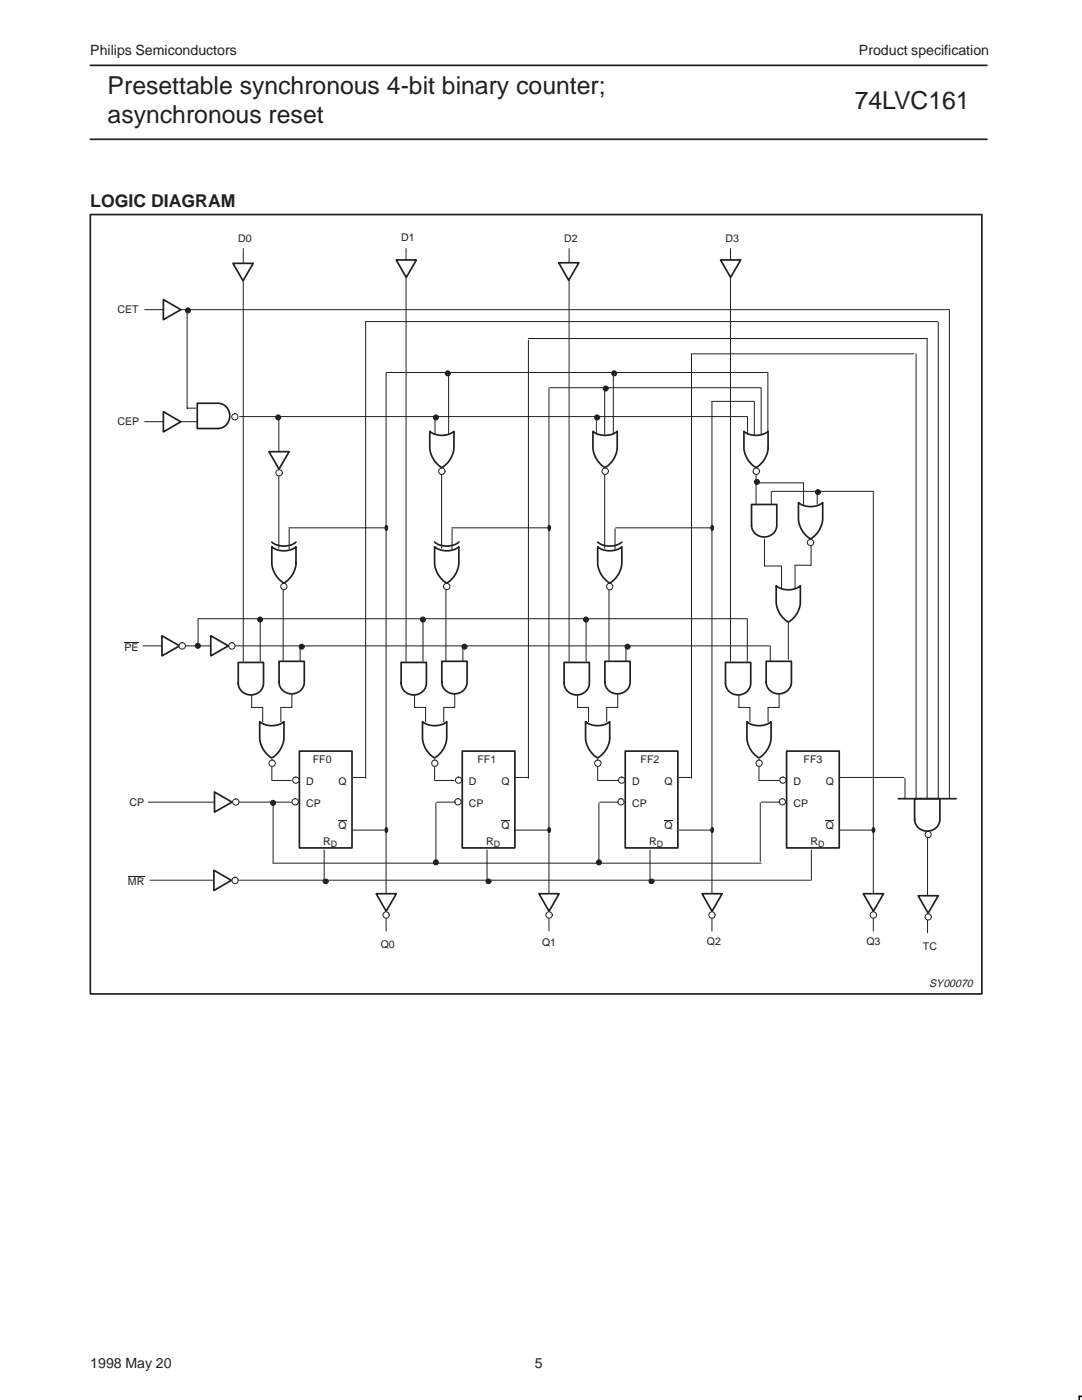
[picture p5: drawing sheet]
<svg xmlns="http://www.w3.org/2000/svg" width="216mm" height="279mm" viewBox="0 0 216 279" stroke-linecap="round" stroke-linejoin="round" font-family="sans-serif">
<path d="M18 13h178.9M18 27.8h178.9M18 42.8h177.9v155.6h-177.9z" fill="none" stroke="#231f20" stroke-width=".34"/>
<path d="M182.5 159.4h5v4.1a2.53 2.53 0 0 1-2.5 2.4 2.53 2.53 0 0 1-2.5-2.4z" fill-rule="evenodd" fill="#fff"/>
<path d="M179.2 159.4h11.6M182.5 159.4h5v4.1a2.53 2.53 0 0 1-2.5 2.4 2.53 2.53 0 0 1-2.5-2.4z" fill="none" stroke="#231f20" stroke-width=".34"/>
<path d="M182.8 70.6v88.8M185 67.7v91.7M187.2 64.3v95.1M189.4 61.9v97.5M180.6 155.3v4.1M185.1 165.9v20.3" fill="none" stroke="#231f20" stroke-width=".2"/>
<path d="M51.8 144a4 4 0 0 0 4.9 0v3.3a5.1 5.1 0 0 1-2.5 4 5 5 0 0 1-2.4-4z" fill-rule="evenodd" fill="#fff"/>
<path d="M51.8 144a4 4 0 0 0 4.9 0v3.3a5.1 5.1 0 0 1-2.5 4 5 5 0 0 1-2.4-4z" fill="none" stroke="#231f20" stroke-width=".34"/>
<path d="M77 74.5v111.3M52.4 141.2v2.9M54.2 151.6v4.2M56 141.2v2.9M64.7 169.6v6.6" fill="none" stroke="#231f20" stroke-width=".2"/>
<path d="M55.7 132h5v4.1a2.53 2.53 0 0 1-2.5 2.4 2.53 2.53 0 0 1-2.5-2.4z" fill-rule="evenodd" fill="#fff"/>
<path d="M55.7 132h5v4.1a2.53 2.53 0 0 1-2.5 2.4 2.53 2.53 0 0 1-2.5-2.4z" fill="none" stroke="#231f20" stroke-width=".34"/>
<path d="M56.5 117.4v14.6M152.5 107.5v5.5M158.6 112.8v4.9M50.2 138.5v2.7h2.2M58.2 138.5v2.7M59.9 128.9v3.1M157.3 124.2v7.4M54.3 155.8h3.8" fill="none" stroke="#231f20" stroke-width=".2"/>
<path d="M154.9 116.9a4 4 0 0 0 4.8 0v3.3a5 5 0 0 1-2.4 4 5.1 5.1 0 0 1-2.4-4z" fill-rule="evenodd" fill="#fff"/>
<path d="M154.9 116.9a4 4 0 0 0 4.8 0v3.3a5 5 0 0 1-2.4 4 5.1 5.1 0 0 1-2.4-4z" fill="none" stroke="#231f20" stroke-width=".34"/>
<path d="M150.9 87.6v12.9M155.9 113v4.4" fill="none" stroke="#231f20" stroke-width=".2"/>
<path d="M150 100.7h5v4.1a2.53 2.53 0 0 1-2.5 2.4 2.53 2.53 0 0 1-2.5-2.4z" fill-rule="evenodd" fill="#fff"/>
<path d="M150 100.7h5v4.1a2.53 2.53 0 0 1-2.5 2.4 2.53 2.53 0 0 1-2.5-2.4z" fill="none" stroke="#231f20" stroke-width=".34"/>
<path d="M48.5 49.6v82.4M153.9 98.1v2.6M160.3 96.4v4.5M152.5 113h3.4M158.6 112.8h3.2M161.8 108.9v3.9M39.5 123.6v4.9M51.9 123.7v8.3M54.5 160.2v11.9M70.3 165.7h6.4" fill="none" stroke="#231f20" stroke-width=".2"/>
<g fill="#231f20" stroke="#231f20" stroke-width=".2">
<circle cx="65" cy="175.9" r=".48"/>
<circle cx="54.5" cy="160.2" r=".5"/>
</g>
<path d="M75.1 178.4h4l-2 3.5z" fill="#fff"/>
<path d="M75.1 178.4h4l-2 3.5z" fill="none" stroke="#231f20" stroke-width=".34"/>
<circle cx="77" cy="182.6" r=".63" fill="#fff"/>
<g fill="none" stroke="#231f20" stroke-width=".2">
<path d="M28.5 128.9h125.1"/>
<circle cx="77" cy="182.6" r=".63"/>
</g>
<g fill="#231f20" stroke="#231f20" stroke-width=".2">
<path d="M76.9 165.2a.43 .43 0 0 1 .5 .5 .43 .43 0 0 1-.5 .4l-.1-.4z" fill-rule="evenodd"/>
<circle cx="51.9" cy="123.6" r=".5"/>
<circle cx="60.2" cy="129.1" r=".5"/>
<circle cx="163.2" cy="98.2" r=".5"/>
</g>
<path d="M32.3 126.9l3.5 2-3.5 2z" fill="#fff"/>
<path d="M32.3 126.9l3.5 2-3.5 2z" fill="none" stroke="#231f20" stroke-width=".34"/>
<circle cx="36.4" cy="128.9" r=".64" fill="#fff"/>
<circle cx="36.4" cy="128.9" r=".64" fill="none" stroke="#231f20" stroke-width=".2"/>
<path d="M46.5 52.6h4l-2 3.4z" fill="#fff"/>
<path d="M46.5 52.6h4l-2 3.4z" fill="none" stroke="#231f20" stroke-width=".34"/>
<circle cx="46.3" cy="128.9" r=".63" fill="#fff"/>
<g fill="none" stroke="#231f20" stroke-width=".2">
<path d="M154.1 98.1h20.1M163.1 98.1v2.5M39.5 123.5h109.7M29.6 160.1h28.5"/>
<circle cx="46.3" cy="128.9" r=".63"/>
</g>
<circle cx="39.5" cy="128.9" r=".5" fill="#231f20" stroke="#231f20" stroke-width=".2"/>
<path d="M42.8 158.1l3.5 2-3.5 2z" fill="#fff"/>
<path d="M42.8 158.1l3.5 2-3.5 2z" fill="none" stroke="#231f20" stroke-width=".34"/>
<circle cx="47.1" cy="160.1" r=".63" fill="#fff"/>
<g fill="none" stroke="#231f20" stroke-width=".2">
<path d="M24.9 128.2h2.8M56 141.2h2.2M25.5 175h3.3"/>
<circle cx="47.1" cy="160.1" r=".63"/>
</g>
<path d="M59.7 149.9h10.5v19.3h-10.5z" fill-rule="evenodd" fill="#fff"/>
<path d="M59.7 149.9h10.5v19.3h-10.5z" fill="none" stroke="#231f20" stroke-width=".34"/>
<circle cx="185.2" cy="166.5" r=".62" fill="#fff"/>
<circle cx="185.2" cy="166.5" r=".62" fill="none" stroke="#231f20" stroke-width=".2"/>
<circle cx="58.9" cy="160" r=".63" fill="#fff"/>
<circle cx="58.9" cy="160" r=".63" fill="none" stroke="#231f20" stroke-width=".2"/>
<circle cx="59" cy="155.7" r=".63" fill="#fff"/>
<circle cx="59" cy="155.7" r=".63" fill="none" stroke="#231f20" stroke-width=".2"/>
<path d="M67.5 163.8l1.7 .1z" fill-rule="evenodd" fill="#231f20"/>
<path d="M183.2 178.8h4l-2 3.4z" fill="#fff"/>
<path d="M183.2 178.8h4l-2 3.4z" fill="none" stroke="#231f20" stroke-width=".34"/>
<circle cx="185.2" cy="183" r=".62" fill="#fff"/>
<circle cx="185.2" cy="183" r=".62" fill="none" stroke="#231f20" stroke-width=".2"/>
<path d="M54.2 109.1a4 4 0 0 0 4.9 0v3.3a5 5 0 0 1-2.4 4 5 5 0 0 1-2.5-4z" fill-rule="evenodd" fill="#fff"/>
<path d="M54.2 109.1a4 4 0 0 0 4.9 0v3.3a5 5 0 0 1-2.4 4 5 5 0 0 1-2.5-4zM59.1 108.2a4 4 0 0 1-4.9 0" fill="none" stroke="#231f20" stroke-width=".34"/>
<circle cx="56.7" cy="117" r=".63" fill="#fff"/>
<circle cx="56.7" cy="117" r=".63" fill="none" stroke="#231f20" stroke-width=".2"/>
<path d="M47.5 132.2h5.1v4.2a2.53 2.53 0 0 1-2.5 2.3 2.53 2.53 0 0 1-2.6-2.3z" fill-rule="evenodd" fill="#fff"/>
<path d="M47.5 132.2h5.1v4.2a2.53 2.53 0 0 1-2.5 2.3 2.53 2.53 0 0 1-2.6-2.3z" fill="none" stroke="#231f20" stroke-width=".34"/>
<circle cx="54.3" cy="152.3" r=".64" fill="#fff"/>
<g fill="none" stroke="#231f20" stroke-width=".2">
<path d="M29.9 175.7h131.8M54.4 172.3h97.5"/>
<circle cx="54.3" cy="152.3" r=".64"/>
</g>
<path d="M42.7 173.7l3.5 2-3.5 2z" fill="#fff"/>
<path d="M42.7 173.7l3.5 2-3.5 2z" fill="none" stroke="#231f20" stroke-width=".34"/>
<circle cx="46.9" cy="175.7" r=".63" fill="#fff"/>
<circle cx="46.9" cy="175.7" r=".63" fill="none" stroke="#231f20" stroke-width=".2"/>
<path d="M42.1 126.9l3.5 2-3.5 2z" fill="#fff"/>
<path d="M42.1 126.9l3.5 2-3.5 2z" fill="none" stroke="#231f20" stroke-width=".34"/>
<path d="M55.6 83.5v25.9" fill="none" stroke="#231f20" stroke-width=".2"/>
<path d="M53.7 90.1h4l-2 3.5z" fill="#fff"/>
<path d="M53.7 90.1h4l-2 3.5z" fill="none" stroke="#231f20" stroke-width=".34"/>
<circle cx="55.7" cy="94.4" r=".63" fill="#fff"/>
<g fill="none" stroke="#231f20" stroke-width=".2">
<path d="M73 64.2v91.1M57.6 105.3h19.1M57.7 105.5v4.1M70.5 155.2h2.4"/>
<circle cx="55.7" cy="94.4" r=".63"/>
</g>
<g fill="#231f20" stroke="#231f20" stroke-width=".2">
<path d="M76.9 104.9a.43 .43 0 0 1 .5 .4 .43 .43 0 0 1-.5 .5l-.1-.5z" fill-rule="evenodd"/>
<circle cx="55.5" cy="83.3" r=".5"/>
</g>
<path d="M84.3 144a4 4 0 0 0 4.8 0v3.3a5.1 5.1 0 0 1-2.4 4 5 5 0 0 1-2.4-4z" fill-rule="evenodd" fill="#fff"/>
<path d="M84.3 144a4 4 0 0 0 4.8 0v3.3a5.1 5.1 0 0 1-2.4 4 5 5 0 0 1-2.4-4z" fill="none" stroke="#231f20" stroke-width=".34"/>
<path d="M109.5 77.4v108.4M84.9 141.2v2.9M86.7 151.6v4.2M88.5 141.2v2.9M97.2 169.6v6.6" fill="none" stroke="#231f20" stroke-width=".2"/>
<path d="M88.2 132h5v4.1a2.53 2.53 0 0 1-2.5 2.4 2.53 2.53 0 0 1-2.5-2.4z" fill-rule="evenodd" fill="#fff"/>
<path d="M88.2 132h5v4.1a2.53 2.53 0 0 1-2.5 2.4 2.53 2.53 0 0 1-2.5-2.4z" fill="none" stroke="#231f20" stroke-width=".34"/>
<path d="M81 49.6v82.4M89 117.4v14.6M82.7 138.5v2.7h2.2M84.4 123.7v8.3M90.7 138.5v2.7M92.4 128.9v3.1M86.8 155.8h3.8M87 160.2v11.7M102.7 165.7h6.8" fill="none" stroke="#231f20" stroke-width=".2"/>
<g fill="#231f20" stroke="#231f20" stroke-width=".2">
<circle cx="97.5" cy="175.9" r=".48"/>
<circle cx="87" cy="172.1" r=".5"/>
</g>
<path d="M107.5 178.4h4.1l-2 3.5z" fill="#fff"/>
<path d="M107.5 178.4h4.1l-2 3.5z" fill="none" stroke="#231f20" stroke-width=".34"/>
<circle cx="109.6" cy="182.6" r=".64" fill="#fff"/>
<g fill="none" stroke="#231f20" stroke-width=".2">
<path d="M88.5 141.2h2.2"/>
<circle cx="109.6" cy="182.6" r=".64"/>
</g>
<g fill="#231f20" stroke="#231f20" stroke-width=".2">
<path d="M109.4 165.2a.43 .43 0 0 1 .5 .5 .43 .43 0 0 1-.5 .4l-.1-.4z" fill-rule="evenodd"/>
<circle cx="84.4" cy="123.6" r=".5"/>
<circle cx="92.7" cy="129.1" r=".5"/>
</g>
<path d="M92.2 149.9h10.5v19.3h-10.5z" fill-rule="evenodd" fill="#fff"/>
<path d="M92.2 149.9h10.5v19.3h-10.5z" fill="none" stroke="#231f20" stroke-width=".34"/>
<circle cx="91.4" cy="160" r=".63" fill="#fff"/>
<circle cx="91.4" cy="160" r=".63" fill="none" stroke="#231f20" stroke-width=".2"/>
<circle cx="91.5" cy="155.7" r=".62" fill="#fff"/>
<circle cx="91.5" cy="155.7" r=".62" fill="none" stroke="#231f20" stroke-width=".2"/>
<path d="M100 163.8l1.7 .1z" fill-rule="evenodd" fill="#231f20"/>
<path d="M86.7 109.1a4 4 0 0 0 4.9 0v3.3a5.1 5.1 0 0 1-2.5 4 5 5 0 0 1-2.4-4z" fill-rule="evenodd" fill="#fff"/>
<path d="M86.7 109.1a4 4 0 0 0 4.9 0v3.3a5.1 5.1 0 0 1-2.5 4 5 5 0 0 1-2.4-4zM86.7 108.2a4 4 0 0 0 4.9 0" fill="none" stroke="#231f20" stroke-width=".34"/>
<circle cx="89.1" cy="117.1" r=".64" fill="#fff"/>
<circle cx="89.1" cy="117.1" r=".64" fill="none" stroke="#231f20" stroke-width=".2"/>
<path d="M80 132.2h5.1v4.2a2.53 2.53 0 0 1-2.5 2.3 2.53 2.53 0 0 1-2.6-2.3z" fill-rule="evenodd" fill="#fff"/>
<path d="M80 132.2h5.1v4.2a2.53 2.53 0 0 1-2.5 2.3 2.53 2.53 0 0 1-2.6-2.3z" fill="none" stroke="#231f20" stroke-width=".34"/>
<circle cx="86.8" cy="152.3" r=".63" fill="#fff"/>
<g fill="none" stroke="#231f20" stroke-width=".2">
<path d="M88.1 87.6v21.8"/>
<circle cx="86.8" cy="152.3" r=".63"/>
</g>
<path d="M79.1 51.9h4l-2 3.5z" fill="#fff"/>
<path d="M79.1 51.9h4l-2 3.5z" fill="none" stroke="#231f20" stroke-width=".34"/>
<circle cx="88.2" cy="94" r=".64" fill="#fff"/>
<g fill="none" stroke="#231f20" stroke-width=".2">
<path d="M105.4 67.9v87.4M90.1 105.3h19.7M90.2 105.5v4.1M102.7 155.2h2.7"/>
<circle cx="88.2" cy="94" r=".64"/>
</g>
<g fill="#231f20" stroke="#231f20" stroke-width=".2">
<path d="M109.5 104.9a.43 .43 0 0 1 .4 .4 .43 .43 0 0 1-.4 .5l-.2-.5z" fill-rule="evenodd"/>
<circle cx="87" cy="83.3" r=".5"/>
</g>
<path d="M116.8 144a4 4 0 0 0 4.9 0v3.3a5 5 0 0 1-2.4 4 5 5 0 0 1-2.5-4z" fill-rule="evenodd" fill="#fff"/>
<path d="M116.8 144a4 4 0 0 0 4.9 0v3.3a5 5 0 0 1-2.4 4 5 5 0 0 1-2.5-4z" fill="none" stroke="#231f20" stroke-width=".34"/>
<path d="M142.1 80.1v105.7M117.4 141.2v2.9M119.3 151.6v4.2M121.1 141.2v2.9M129.7 169.6v6.6" fill="none" stroke="#231f20" stroke-width=".2"/>
<path d="M120.7 132h5v4.1a2.53 2.53 0 0 1-2.5 2.4 2.53 2.53 0 0 1-2.5-2.4z" fill-rule="evenodd" fill="#fff"/>
<path d="M120.7 132h5v4.1a2.53 2.53 0 0 1-2.5 2.4 2.53 2.53 0 0 1-2.5-2.4z" fill="none" stroke="#231f20" stroke-width=".34"/>
<path d="M113.6 49.6v82.4M121.5 117.4v14.6M115.2 138.5v2.7h2.2M116.9 123.7v8.3M123.3 138.5v2.7M124.9 128.9v3.1M119.3 155.8h4.2M119.5 160.2v11.7M135.5 165.7h6.9" fill="none" stroke="#231f20" stroke-width=".2"/>
<g fill="#231f20" stroke="#231f20" stroke-width=".2">
<circle cx="130" cy="175.9" r=".48"/>
<circle cx="119.5" cy="172.1" r=".5"/>
</g>
<path d="M140.1 178.4h4l-2 3.5z" fill="#fff"/>
<path d="M140.1 178.4h4l-2 3.5z" fill="none" stroke="#231f20" stroke-width=".34"/>
<circle cx="142.1" cy="182.6" r=".63" fill="#fff"/>
<g fill="none" stroke="#231f20" stroke-width=".2">
<path d="M121.1 141.2h2.2"/>
<circle cx="142.1" cy="182.6" r=".63"/>
</g>
<g fill="#231f20" stroke="#231f20" stroke-width=".2">
<path d="M142 165.2a.43 .43 0 0 1 .4 .5 .43 .43 0 0 1-.4 .4l-.2-.4z" fill-rule="evenodd"/>
<circle cx="116.9" cy="123.6" r=".5"/>
<circle cx="125.2" cy="129.1" r=".5"/>
</g>
<path d="M124.8 149.9h10.5v19.3h-10.5z" fill-rule="evenodd" fill="#fff"/>
<path d="M124.8 149.9h10.5v19.3h-10.5z" fill="none" stroke="#231f20" stroke-width=".34"/>
<circle cx="123.9" cy="160" r=".62" fill="#fff"/>
<circle cx="123.9" cy="160" r=".62" fill="none" stroke="#231f20" stroke-width=".2"/>
<circle cx="124" cy="155.7" r=".63" fill="#fff"/>
<circle cx="124" cy="155.7" r=".63" fill="none" stroke="#231f20" stroke-width=".2"/>
<path d="M132.6 163.8l1.6 .1z" fill-rule="evenodd" fill="#231f20"/>
<path d="M119.3 109.1a4 4 0 0 0 4.8 0v3.3a5 5 0 0 1-2.4 4 5.1 5.1 0 0 1-2.4-4z" fill-rule="evenodd" fill="#fff"/>
<path d="M119.3 109.1a4 4 0 0 0 4.8 0v3.3a5 5 0 0 1-2.4 4 5.1 5.1 0 0 1-2.4-4zM124.1 108.2a4 4 0 0 1-4.8 0" fill="none" stroke="#231f20" stroke-width=".34"/>
<circle cx="121.7" cy="117" r=".63" fill="#fff"/>
<circle cx="121.7" cy="117" r=".63" fill="none" stroke="#231f20" stroke-width=".2"/>
<path d="M112.6 132.2h5v4.2a2.53 2.53 0 0 1-2.5 2.3 2.53 2.53 0 0 1-2.5-2.3z" fill-rule="evenodd" fill="#fff"/>
<path d="M112.6 132.2h5v4.2a2.53 2.53 0 0 1-2.5 2.3 2.53 2.53 0 0 1-2.5-2.3z" fill="none" stroke="#231f20" stroke-width=".34"/>
<circle cx="119.3" cy="152.3" r=".64" fill="#fff"/>
<g fill="none" stroke="#231f20" stroke-width=".2">
<path d="M120.7 77.4v32"/>
<circle cx="119.3" cy="152.3" r=".64"/>
</g>
<path d="M111.5 52.4h4l-2 3.5z" fill="#fff"/>
<path d="M111.5 52.4h4l-2 3.5z" fill="none" stroke="#231f20" stroke-width=".34"/>
<path d="M138 70.6v84.7M122.7 105.5v4.1M122.9 105.3h19.1M135.5 155.2h2.5" fill="none" stroke="#231f20" stroke-width=".2"/>
<g fill="#231f20" stroke="#231f20" stroke-width=".2">
<path d="M142 104.9a.43 .43 0 0 1 .4 .4 .43 .43 0 0 1-.4 .5l-.2-.5z" fill-rule="evenodd"/>
<circle cx="119.1" cy="83.3" r=".5"/>
</g>
<path d="M149 144a4 4 0 0 0 4.9 0v3.3a5 5 0 0 1-2.5 4 5.1 5.1 0 0 1-2.4-4z" fill-rule="evenodd" fill="#fff"/>
<path d="M149 144a4 4 0 0 0 4.9 0v3.3a5 5 0 0 1-2.5 4 5.1 5.1 0 0 1-2.4-4z" fill="none" stroke="#231f20" stroke-width=".34"/>
<path d="M174.3 98.1v87.7M149.6 141.2v2.9M151.4 151.6v4.2M153.3 141.2v2.9M161.9 169.6v6.1" fill="none" stroke="#231f20" stroke-width=".2"/>
<path d="M152.9 132h5v4.1a2.53 2.53 0 0 1-2.5 2.4 2.53 2.53 0 0 1-2.5-2.4z" fill-rule="evenodd" fill="#fff"/>
<path d="M152.9 132h5v4.1a2.53 2.53 0 0 1-2.5 2.4 2.53 2.53 0 0 1-2.5-2.4z" fill="none" stroke="#231f20" stroke-width=".34"/>
<path d="M145.8 49.6v82.4M147.4 138.5v2.7h2.2M149.1 123.7v8.3M153.7 128.9v3.1M155.5 138.5v2.7M151.5 155.8h4M151.7 160.2v11.7M167.5 165.7h7.1" fill="none" stroke="#231f20" stroke-width=".2"/>
<path d="M172.3 178.4h4l-2 3.5z" fill="#fff"/>
<path d="M172.3 178.4h4l-2 3.5z" fill="none" stroke="#231f20" stroke-width=".34"/>
<circle cx="174.3" cy="182.6" r=".64" fill="#fff"/>
<g fill="none" stroke="#231f20" stroke-width=".2">
<path d="M153.3 141.2h2.2"/>
<circle cx="174.3" cy="182.6" r=".64"/>
</g>
<path d="M174.1 165.2a.43 .43 0 0 1 .5 .5 .43 .43 0 0 1-.5 .4l-.1-.4z" fill-rule="evenodd" fill="#231f20" stroke="#231f20" stroke-width=".2"/>
<path d="M157 149.9h10.5v19.3h-10.5z" fill-rule="evenodd" fill="#fff"/>
<path d="M157 149.9h10.5v19.3h-10.5z" fill="none" stroke="#231f20" stroke-width=".34"/>
<circle cx="156.1" cy="160" r=".62" fill="#fff"/>
<circle cx="156.1" cy="160" r=".62" fill="none" stroke="#231f20" stroke-width=".2"/>
<circle cx="156.2" cy="155.7" r=".62" fill="#fff"/>
<circle cx="156.2" cy="155.7" r=".62" fill="none" stroke="#231f20" stroke-width=".2"/>
<path d="M164.8 163.8l1.6 .1z" fill-rule="evenodd" fill="#231f20"/>
<path d="M144.8 132.2h5v4.2a2.53 2.53 0 0 1-2.5 2.3 2.53 2.53 0 0 1-2.5-2.3z" fill-rule="evenodd" fill="#fff"/>
<path d="M144.8 132.2h5v4.2a2.53 2.53 0 0 1-2.5 2.3 2.53 2.53 0 0 1-2.5-2.3z" fill="none" stroke="#231f20" stroke-width=".34"/>
<circle cx="151.5" cy="152.3" r=".63" fill="#fff"/>
<circle cx="151.5" cy="152.3" r=".63" fill="none" stroke="#231f20" stroke-width=".2"/>
<path d="M143.8 51.9h4l-2 3.5z" fill="#fff"/>
<path d="M143.8 51.9h4l-2 3.5z" fill="none" stroke="#231f20" stroke-width=".34"/>
<path d="M151.5 96.4h8.8M167.7 155.2h12.6M87.1 160.1h3.8M119.7 160.1h3.7M151.9 160.1h3.7" fill="none" stroke="#231f20" stroke-width=".2"/>
<circle cx="151" cy="96.2" r=".5" fill="#231f20" stroke="#231f20" stroke-width=".2"/>
<path d="M85.8 86.1a4 4 0 0 0 4.8 0v3.2a5 5 0 0 1-2.4 4 5.1 5.1 0 0 1-2.4-4z" fill-rule="evenodd" fill="#fff"/>
<path d="M85.8 86.1a4 4 0 0 0 4.8 0v3.2a5 5 0 0 1-2.4 4 5.1 5.1 0 0 1-2.4-4z" fill="none" stroke="#231f20" stroke-width=".34"/>
<circle cx="120.8" cy="94" r=".64" fill="#fff"/>
<circle cx="120.8" cy="94" r=".64" fill="none" stroke="#231f20" stroke-width=".2"/>
<path d="M118.3 86.1a4 4 0 0 0 4.9 0v3.2a5.1 5.1 0 0 1-2.5 4 5 5 0 0 1-2.4-4z" fill-rule="evenodd" fill="#fff"/>
<path d="M118.3 86.1a4 4 0 0 0 4.9 0v3.2a5.1 5.1 0 0 1-2.5 4 5 5 0 0 1-2.4-4z" fill="none" stroke="#231f20" stroke-width=".34"/>
<circle cx="161.7" cy="108.3" r=".63" fill="#fff"/>
<circle cx="161.7" cy="108.3" r=".63" fill="none" stroke="#231f20" stroke-width=".2"/>
<path d="M159.3 100.3a4 4 0 0 0 4.9 0v3.3a5.1 5.1 0 0 1-2.5 3.9 5 5 0 0 1-2.4-3.9z" fill-rule="evenodd" fill="#fff"/>
<path d="M159.3 100.3a4 4 0 0 0 4.9 0v3.3a5.1 5.1 0 0 1-2.5 3.9 5 5 0 0 1-2.4-3.9z" fill="none" stroke="#231f20" stroke-width=".34"/>
<circle cx="150.9" cy="94" r=".64" fill="#fff"/>
<circle cx="150.9" cy="94" r=".64" fill="none" stroke="#231f20" stroke-width=".2"/>
<path d="M148.4 86.1a4 4 0 0 0 4.9 0v3.2a5 5 0 0 1-2.4 4 5 5 0 0 1-2.5-4z" fill-rule="evenodd" fill="#fff"/>
<path d="M148.4 86.1a4 4 0 0 0 4.9 0v3.2a5 5 0 0 1-2.4 4 5 5 0 0 1-2.5-4z" fill="none" stroke="#231f20" stroke-width=".34"/>
<circle cx="46.9" cy="83.2" r=".62" fill="#fff"/>
<g fill="none" stroke="#231f20" stroke-width=".2">
<path d="M28.9 61.8h160.6M89.5 74.7v11.8M122.4 74v12.5M28.9 84.2h13.9M47.8 83.1h101.4M86.8 83.5v3.2M119 83.5v3.2M142 80.1h8.5M149.2 83.3v3.4M150.5 80.2v6.6"/>
<circle cx="46.9" cy="83.2" r=".62"/>
</g>
<path d="M32.6 82.2l3.5 2-3.5 2z" fill="#fff"/>
<path d="M32.6 82.2l3.5 2-3.5 2z" fill="none" stroke="#231f20" stroke-width=".34"/>
<path d="M32.6 59.8l3.5 2-3.5 2z" fill="#fff"/>
<path d="M32.6 59.8l3.5 2-3.5 2z" fill="none" stroke="#231f20" stroke-width=".34"/>
<path d="M39.4 80.5h4.1a2.53 2.53 0 0 1 2.3 2.5 2.53 2.53 0 0 1-2.3 2.5h-4.1z" fill-rule="evenodd" fill="#fff"/>
<path d="M39.4 80.5h4.1a2.53 2.53 0 0 1 2.3 2.5 2.53 2.53 0 0 1-2.3 2.5h-4.1z" fill="none" stroke="#231f20" stroke-width=".34"/>
<path d="M37.3 62.5v19h1.7M72.9 64.2h114.2M77.1 74.3h76M105.4 67.6h79.7M109.8 77.4h42.1M138 70.6h44.4M151.9 77.5v9.2M153.2 74.3v11.9" fill="none" stroke="#231f20" stroke-width=".2"/>
<g fill="#231f20" stroke="#231f20" stroke-width=".2">
<circle cx="120.9" cy="77.5" r=".5"/>
<circle cx="89.3" cy="74.5" r=".5"/>
<circle cx="37.5" cy="62" r=".5"/>
<circle cx="122.6" cy="74.5" r=".5"/>
</g>
<path d="M215.9 278.7h-.5v.7" fill="none" stroke="#000" stroke-width=".32"/>
<g font-size="4.9" fill="#231f20">
<text x="21.5" y="18.8">Presettable synchronous 4-bit binary counter;</text>
<text x="170.5" y="21.8">74LVC161</text>
<text x="21.5" y="24.5">asynchronous reset</text>
</g>
<text font-size="3.5" fill="#231f20" x="18" y="41.2">LOGIC DIAGRAM</text>
<g font-size="2.8" fill="#231f20">
<text x="18" y="10.9">Philips Semiconductors</text>
<text x="171.4" y="10.9">Product specification</text>
<text x="18" y="273">1998 May 20</text>
<text x="106.7" y="273">5</text>
</g>
<text font-size="2.2" fill="#231f20" x="185.4" y="196.9">SY00070</text>
<g font-size="2.1" fill="#231f20">
<text x="47.5" y="48.3">D0</text>
<text x="80" y="48.2">D1</text>
<text x="112.6" y="48.3">D2</text>
<text x="144.8" y="48.3">D3</text>
<text x="23.4" y="62.5">CET</text>
<text x="23.4" y="84.9">CEP</text>
<text x="24.9" y="129.9">PE</text>
<text x="62.4" y="152.3">FF0</text>
<text x="95.3" y="152.3">FF1</text>
<text x="127.8" y="152.3">FF2</text>
<text x="160.3" y="152.3">FF3</text>
<text x="25.9" y="160.9">CP</text>
<text x="61.1" y="156.7">D</text>
<text x="61.1" y="161.1">CP</text>
<text x="67.5" y="156.7">Q</text>
<text x="93.6" y="156.7">D</text>
<text x="93.6" y="161.1">CP</text>
<text x="100" y="156.7">Q</text>
<text x="126.1" y="156.7">D</text>
<text x="126.1" y="161.1">CP</text>
<text x="132.6" y="156.7">Q</text>
<text x="158.3" y="156.7">D</text>
<text x="158.3" y="161.1">CP</text>
<text x="164.8" y="156.7">Q</text>
<text x="67.5" y="165.5">Q</text>
<text x="100" y="165.5">Q</text>
<text x="132.6" y="165.5">Q</text>
<text x="164.8" y="165.5">Q</text>
<text x="64.5" y="168.5">R</text>
<text x="97" y="168.5">R</text>
<text x="129.5" y="168.5">R</text>
<text x="161.7" y="168.5">R</text>
<text x="25.5" y="176.7">MR</text>
<text x="76" y="189.2">Q0</text>
<text x="108.2" y="188.9">Q1</text>
<text x="141" y="188.5">Q2</text>
<text x="172.9" y="188.5">Q3</text>
<text x="184.2" y="189.6">TC</text>
</g>
<g font-size="1.8" fill="#231f20">
<text x="66" y="169">D</text>
<text x="98.5" y="169">D</text>
<text x="131" y="169">D</text>
<text x="163.2" y="169">D</text>
</g>
</svg>
